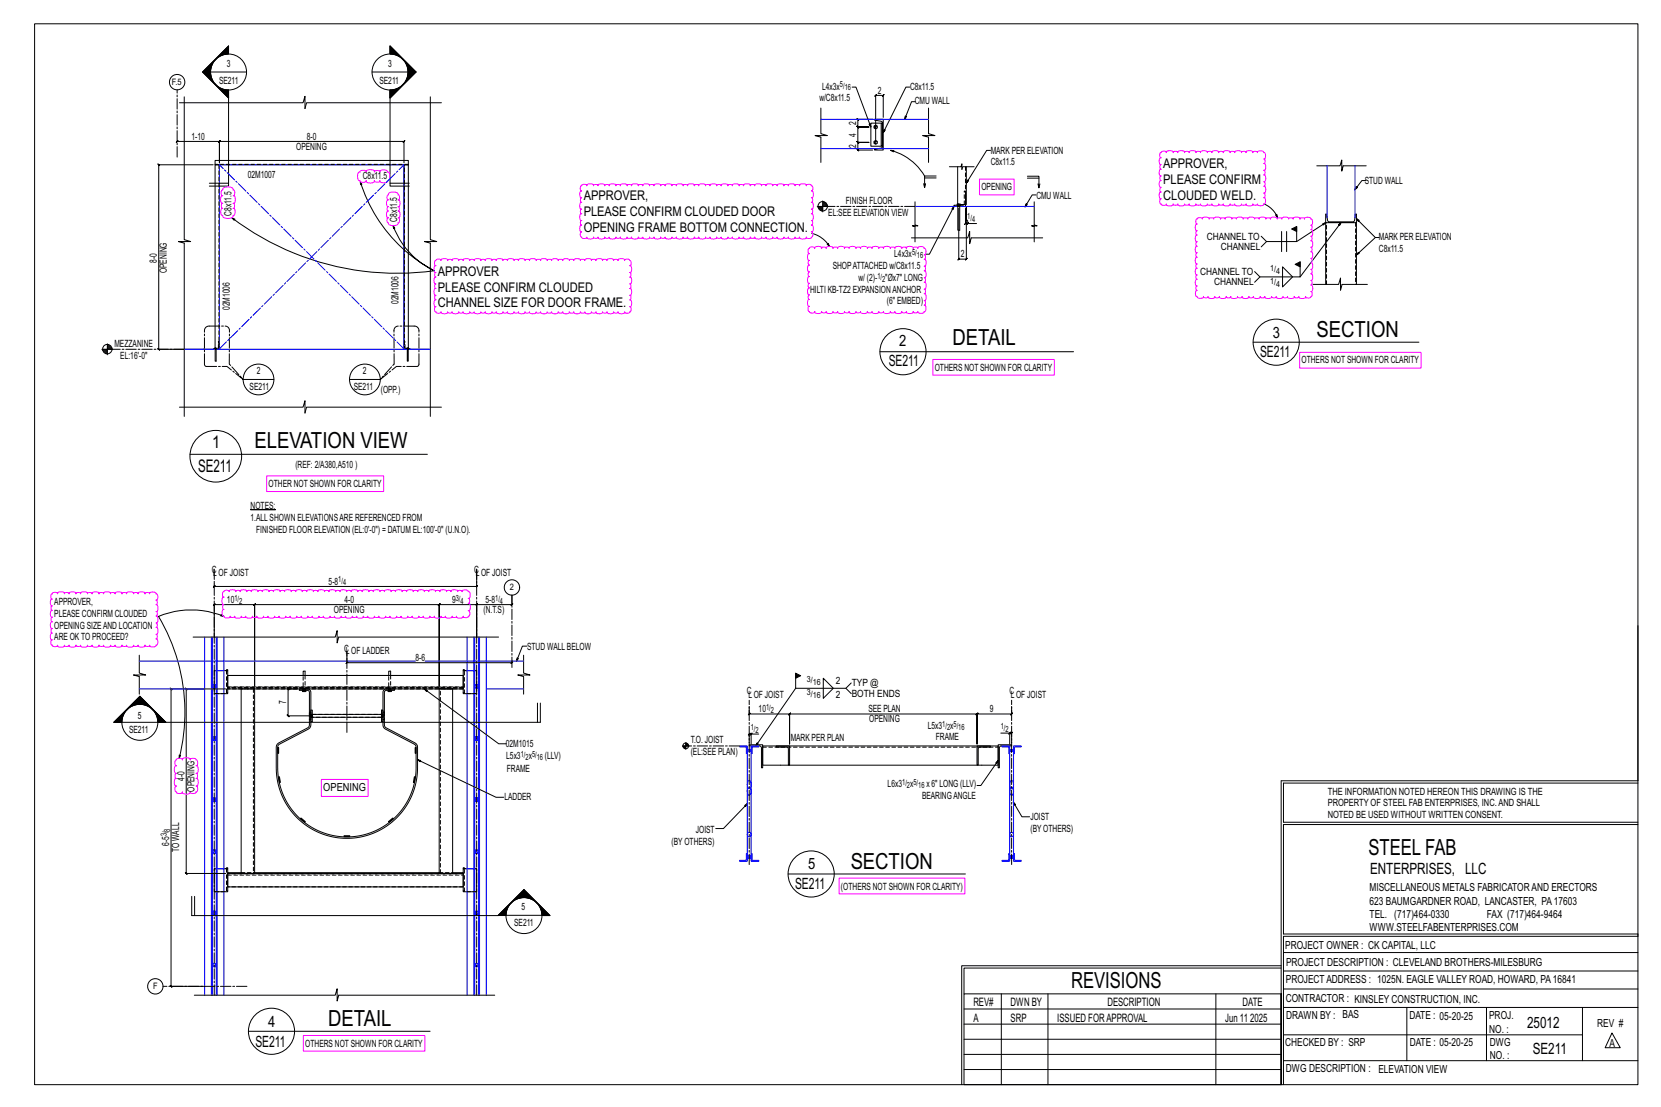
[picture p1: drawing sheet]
<svg xmlns="http://www.w3.org/2000/svg" width="914mm" height="610mm" viewBox="0 0 914 610" stroke-linecap="round" stroke-linejoin="round" font-family="sans-serif">
<g fill="none" stroke="#000" stroke-width=".55">
<path d="M19 13h883v584h-883zM113 40l4 4M113 40l4 3M115 40l1 1M116 39v1M116 39l-1 1h1M116 39l-1 1 1 1M116 38l-1 2 1 1M116 38l-2 2 2 1M116 38l-2 2 2 2M116 37l-2 3 2 2M116 37l-2 3"/>
<path d="M116 37l-3 3 3 3M116 36l-3 4M117 36l-4 4 4 3M117 36l-4 4M117 35l-4 5 4 4M117 34l-5 6 5 5M123 30l3-3-4 3M125 30l1-5-15 15 15 14v-4v52h-11M126 25l-14 15 14 14-14-14zM126 26l-14 14 14 14M126 28l-2 2M126 26l-5 5"/>
<path d="M126 27l-4 4M126 28l-3 2M126 29l-1 1M126 30h.1M126 26l-6 6M126 27l-3 3M136 40h-20M205 40h20M215 25l14 15-14 14 14-14zM215 26l14 14-14 14M215 28l1 2M215 26l5 5"/>
<path d="M215 27l4 4M215 28l2 2M215 27l3 3M215 29v1M215 30h.1M215 29l1 1M215 26l6 6M215 27l2 3M215 30v-5l14 15M223 34l5 6-5 5M223 35l5 5-5 4M224 35l4 5-4 4"/>
<path d="M224 36l4 4-4 4M224 36l4 4-4 3M224 36l3 4-3 3M224 37l3 3-3 3M224 37l3 3-3 2M224 38l2 2-2 2M224 38l2 2-2 1M225 38l1 2-1 1M225 39l1 1-1 1M225 39v1M229 40l-14 14v-4M99 57h68l1-4v7l1-3h74"/>
<path d="M101 53v79l4 1h-7l3 1v95M120 48l6 5-5-5M121 49l5 4M122 49l4 4M122 49l4 3M123 49l3 3M124 49l2 3M124 49l2 2M125 50l1 1M125 50h1M126 53v1M215 50v52h10"/>
<path d="M215 50h.1M216 50l-1 1M216 49l-1 2M217 49l-2 3 2-3M218 49l-3 3M218 49l-3 4M219 49l-4 4M220 48l-5 5M221 48l-6 5M237 53v79l3 1h-6l3 1v95M452 60v14l3 1h-6l3 1v13M469 48h2l8 22"/>
<path d="M501 48h-2l-13 25M504 56h-2l-4 10M511 60v14l4 1h-7l3 1v13M97 78l1-1zM98 78h23h-1l1-1v1v12v-12h-1l1-1v1h101l1-1-1 1v12M480 66h-8v-1l1 1h-1v4v-1l1 1h-1h6h-6v-1l1 1h-1v8l1 1-1-1h6h-6l1 1-1-1v5v-1l1 1h-1h8M481 69h1h1v1l-1 1-1-1zM481 78l1-1 1 1v1h-1h-1zM481 66h5v17h-5v-1l4-1h1v-14l-5-1zM485 68h1v13h-1zM485 68h-6v13h6M486 65v-12l1-1-1 1h-4l1-1-1 1v25"/>
<path d="M117 91h-30v-1l1 1h-1v101l1 1-1-1h29M118 91h3v101h-3zM118 88h107v3h-107zM198 100l1 1v1zM198 100a83 83 0 0 0 41 49M222 91h3v101h-3zM490 83h2v1zM490 83a31 31 0 0 1 19 14M509 98h6M515 97h-6v6l1-2M523 92h6l1-2v3v-1h6M527 92v21h5v-21"/>
<path d="M545 83h-2l-11 18M566 97h6v6l-1-2M566 98h6M725 91h13l1-3v6v-3h13M752 99h-2l-4 5M115 101h11M128 120l1 1zM128 120a150 150 0 0 0 111 29M215 101h10M450 114h6M450 114l2 2M450 114l3 2"/>
<path d="M451 114l2 2M452 114l1 1M452 114h1M453 112l2 2M453 112l1 2M453 111l2 3M453 113l1 1M453 111v6M453 111l2 2M504 111v13h1h-3l2 1v8M508 101l1 2M525 114l-13 26h-2"/>
<path d="M527 112v1h1M527 114h1v13h-1v-13h1M528 115v28h-1l1-1v1h4h-1l1-1v1v-29v7l1 1v1h5M529 113h-1M531 113h-6v1h7v-1M532 115v8l-1 1 1-1h1M569 111v13h2h-3l1 1v8M570 107h-2l-4 7M572 101v2M696 112a14 14 0 0 1 7 8M702 118h1v2zM730 118l1 4h1h13l1-4h1v5h-17z"/>
<path d="M216 124l1 2zM216 124a44 44 0 0 0 23 25M447 128a16 16 0 0 1 10 8M455 134h1l1 2zM502 131h31l1-4v7l1-3h39M533 123l-1 1zM697 133l-3 3M706 127v12M708 127v12M714 125v8h-17l-3-3M714 133l16-10-1 1-1-1h2v34M738 123l-22 29"/>
<path d="M747 120l10 11h2M747 123v34M757 131l-10 9M694 152l-3 3M706 147l6 5-6 6zM716 144v8h-22l-3-2M723 157h14l1-4v7l1-3h14M56 192h6M57 193l1 2M57 192l2 3M57 192l2 2M58 192l1 2"/>
<path d="M58 192l1 1M59 191l2 1M59 191l1 1M59 190l3 2M59 192h1M59 189v6M60 190l2 2M118 192h1M118 192h1v7h-1v-7h1M119 192h.1M120 192h-3h4M223 192h3h-3"/>
<path d="M224 192h.1M224 192h1v7h-1zM224 192h1M225 192h-1M484 194h107M690 188h91M134 209h17M192 209h17M99 224h68l1-3v6l1-3h74M105 250h130M262 313v10l1-1-1 1h-144v-1l-1 1 1-2M122 338l1 1h-2z"/>
<path d="M123 339a47 47 0 0 0-36 0 103 103 0 0 1 12 79M282 328v5v-1l-1 1h1h-20l1-1-1 1v18v-18l1-1-1 1h-20v-1l-1 1h1v45v-45v-1l-1 1h1h-102l1-1-1 1v45v-45l1-1-1 1h-22v-1l-1 1h1v18M106 351h79l1-4v7v-3h88M191 359v6h-1l1-1v1h91h-1l1-1v1v-1M290 356h-2l-4 8M902 345v85h-197M77 361v10l3 1h-7l4 1v9M113 379h-19l1 1-1-1v164l1 1-1-1h19M118 369h7v13h-7zM118 369h6h1M124 379h-21h-1l1 1v-1v102l-1-1 1 1h21M125 372h130v7h-130z"/>
<path d="M125 372h130M133 379v102h7v-102M164 379h-5h-1l1 1v-1v15h-1l1 1v-1h11M167 372v-2h1v2M214 372v-2h1v2M234 379l41 31h4M242 379v102h7v-102M255 369h7v13h-7zM255 369h1h6M288 361v10l4 1h-7l3 1v9M438 371v8h28l3-3M438 379l-22 32"/>
<path d="M453 373l6 6-6 6zM466 379l3 3M63 398l14-14 14 14-14-14zM63 398l14-14 14 14M67 398h.1M67 397l-4 1 14-15 14 15M67 397v1h24M67 397l-1 1M67 396l-1 2M67 396l-2 2 2-2M67 395l-2 3M68 395l-4 3"/>
<path d="M68 394l-4 4M68 393l-4 5M69 393l-6 5M69 392l-6 6M72 389l5-5 5 5M73 389l4-5 4 5M73 389l4-4 4 4M74 388l3-3 3 3M74 388l3-2 3 2M75 388l2-2 2 2M76 388l1-1 1 1M77 388h.1"/>
<path d="M77 386l-2 2M77 385l3 3M77 386l2 2M85 392l6 6M86 393l4 5M86 394l4 4M86 395l4 3M86 395l3 3M87 395l2 3M87 396l2 2M87 396l1 2M87 397l1 1"/>
<path d="M87 397v1M87 398h.1M166 380h1v1h-1zM167 380h1v1h-1M170 392v-11l-1-1h-4v-1h5l1 1v12M171 393h1v2h-1zM171 395v2h1v-2h38v2h1v-2M171 393v-2h1v2h38v-2h1v2M210 393h1v2h-1zM211 392v-12l1-1h5v1h-4l-1 1v11M214 380h1v1h-1zM215 380v1"/>
<path d="M296 387v11M297 387v11h-206M412 389v4v1l1-1h-1h23l-1 1 1-1v17v-17l-1 1 1-1h103l-1 1 1-1v17v-17l-1 1 1-1h19l-1 1 1-1v-4M99 416v2zM153 410l17-10v-8h1v7l-1 2-16 9-1 1v12a38 38 0 0 0 38 38 38 38 0 0 0 38-38v-12l-1-1-17-9v-2v-7h1v8l17 10 1 1v12a39 39 0 0 1-39 39 39 39 0 0 1-39-39v-12zM153 412v3zM229 412v3zM230 418l43 21h4M376 411h3M376 411l1 1M376 411l2 1M377 411l1 1"/>
<path d="M377 411h1M378 409l1 2M378 410v1M378 410l1 1M378 409v4M378 409l1 1M412 410h8v13h-1v-12h-1h-6zM414 404l-1 1zM414 404h-2h1l-1 1v-1v5M418 404h-4v6M420 411h130v10h-130zM427 411h8v10h-1v-9l-7-1z"/>
<path d="M538 411h7h-6v1v9h-1zM550 410h7v1h-6h-1v12zM550 419l-10 14h-2M551 404h5v6M556 404h-1l1-1zM556 404h1h-1l1-1v1v5M153 428h1v3zM228 428h1l-1 3zM705 430v167v-50M902 431h-195v22h195M166 450l2 2v1l-3-2zM214 452l2-2 1 1-3 2z"/>
<path d="M411 443l-13 13h-4M558 442l5 8h4M902 454h-195v60h195v2h-195v81M118 478h7v13h-7zM118 478h6h1M189 460h4v1h-4zM255 478h7v13h-7zM255 478h1h6M106 494v10h168l14-14 15 14h-4M107 494v10M125 481h130v7h-130zM133 481h-8"/>
<path d="M140 481h102M249 481h6M280 499l-5 5M280 498l-5 6M283 496l5-5 6 5M284 496l4-5 5 5M285 495l3-4 4 4M285 495l3-3 4 3M286 495l2-3 3 3M286 494l2-1 2 1M287 494l1-1 2 1M288 491l5 4"/>
<path d="M288 493l2 1M288 494h.1M288 493l-1 1M288 491l-4 4M288 493l1 1M288 494h1M288 492l-2 3M296 498l6 6M297 499l5 5M297 500l5 4M434 481h97M274 504l14-14 15 14-15-14z"/>
<path d="M274 504l14-14 14 14M278 504h21M279 504h-1M279 503l-1 1M279 503l-2 1 2-1M279 502l-2 2M279 502l-3 2M279 501l-3 3M279 500l-3 4M279 500l-4 4M298 500l3 4M298 501l3 3"/>
<path d="M298 502l3 2M298 502l2 2M298 503l2 1M298 503l1 1M298 504h1M705 533h-174v14M705 532h-176v65M707 535h195M707 525h195M107 548h78l1-4v7v-3h86M531 547h174v50h-174zM531 556h174"/>
<path d="M551 547v50M577 547v50M669 547v50M707 555h195M707 545h195M774 555v29M818 555v29M871 555v29M137 568h100M531 572h174M531 564h174M707 570h164"/>
<path d="M887 569l5 8h-8zM531 589h174M531 581h174M707 584h195"/>
<circle cx="126" cy="40" r="10"/>
<circle cx="215" cy="40" r="10"/>
<circle cx="98" cy="45" r="4"/>
<circle cx="453" cy="114" r="2.6"/>
<circle cx="59" cy="192" r="2.6"/>
<circle cx="497" cy="194" r="13"/>
<circle cx="703" cy="188" r="13"/>
<circle cx="142" cy="209" r="8"/>
<circle cx="201" cy="209" r="8"/>
<circle cx="119" cy="251" r="14"/>
<circle cx="282" cy="324" r="4"/>
<circle cx="77" cy="398" r="10"/>
<circle cx="378" cy="411" r="1.6"/>
<circle cx="447" cy="481" r="13"/>
<circle cx="288" cy="504" r="10"/>
<circle cx="86" cy="543" r="4"/>
<circle cx="149" cy="568" r="13"/>
</g>
<g fill="none" stroke="#00f" stroke-width=".55">
<path d="M452 66h59M121 91h101v101h15h-136h20zM452 82h59M731 91v29M746 91v29M504 114h65M113 351v197M116 351v197M117 351v197M119 351v18h4v109M120 351v197M123 351v18"/>
<path d="M257 351v18h4M261 351v197M261 351v18M263 351v197M264 351v197M268 351v197M77 364h152M77 379h36M117 378l1 1M117 378h.1M118 378h-1M118 377l1 1"/>
<path d="M118 377l-1 1M119 379h-1M119 379h.1M119 378v1M119 378l-1 1M119 378h.1M119 369v109h4M234 364h54M257 369v179M261 369v109h-4M261 378l1 1M262 377l-1 1"/>
<path d="M262 377l1 1M262 378h1M263 378l-1 1M263 378h.1M268 379h20M117 407h2M117 406h1h1M117 407l1 1 1-1M119 407h.1M119 407a1 1 0 0 0-1-1 1 1 0 0 0-1 1 1 1 0 0 0 2 0M261 407h2M261 406h1h1"/>
<path d="M261 407l1 1 1-1M407 411h4v4v-4h-4zM411 415v55M411 413h2M411 413h.1M413 413h1M413 413h-2M413 413h.1M414 411h4h-4v4zM414 415v55M552 411h4v4h-1v-4h-3zM556 415v55"/>
<path d="M556 413h2M556 413h.1M558 413h.1M558 411h4h-3l-1 4zM558 415v55M117 440h2h-2zM262 440h1h-2zM412 430a2.2 2.2 0 0 1 2 2 2.2 2.2 0 0 1-2 2l-1-2zM412 434a2.1 2.1 0 0 1 2 2 2.1 2.1 0 0 1-2 2l-1-2zM557 430a2.2 2.2 0 0 1 1 2 2.2 2.2 0 0 1-1 2l-1-2zM557 434a2.1 2.1 0 0 1 1 2 2.1 2.1 0 0 1-1 2l-1-2zM117 440a1.1 1.1 0 0 1 1-1 1.1 1.1 0 0 1 1 1"/>
<path d="M117 440h.1M117 440l1 1 1-1M117 440l1 1h1M119 441h.1M119 440v1M261 440a1.1 1.1 0 0 1 1-1 1.1 1.1 0 0 1 1 1M261 440h.1M261 440l1 1 1-1M117 469h2M119 478v70M123 478v70M261 469h2"/>
<path d="M261 478v70M262 470a1 1 0 0 1 0-2 1.1 1.1 0 0 1 1 2M262 470h.1M262 470h1M263 470h.1M407 474h4v-4v4h-4zM411 472a1.1 1.1 0 0 0 1 1 1.1 1.1 0 0 0 2-1M411 472l1-1 2 1M411 472h.1M411 472h2M413 472h.1M413 472l-1-1-1 1"/>
<path d="M413 472h1M414 470v4h4h-4zM552 474h3v-4h1v4h-4zM556 472a1.1 1.1 0 0 0 1 1 1.1 1.1 0 0 0 1-1M556 472l1-1 1 1M556 472h.1M556 472h2M558 472h.1M558 470l1 4h3h-4zM117 503h.1M117 503h2M117 503l1 1 1-1"/>
<path d="M119 502v1zM119 502h-1l-1 1M119 503h.1M261 503h2M261 503h.1M261 503l1 1 1-1M262 502l-1 1M262 502h1v1M263 503h.1M117 531h2M117 531l1-1 1 1M117 532h1h1"/>
<path d="M261 531h2M261 532h1h1M262 531h-1M262 532h.1M262 531h1M262 532h1M262 531h.1M263 531h.1M263 532h.1M263 532a1 1 0 0 0-1-1 1 1 0 0 0 0 1"/>
<circle cx="262" cy="407" r="1"/>
<circle cx="412" cy="460" r="1.2"/>
<circle cx="557" cy="460" r="1.2"/>
<circle cx="118" cy="469" r="1"/>
<circle cx="262" cy="469" r="1"/>
<circle cx="118" cy="531" r="1"/>
</g>
<g fill="none" stroke="#000" stroke-width=".55" stroke-dasharray="2 1.4">
<path d="M121 91v101M225 91h-107M532 92v21M527 112h2v1h-2zM527 113h.1M527 113h1M527 114v-1M527 114l1-1M528 113h.1M528 114h.1M528 114h-1v-1M528 113v1"/>
<path d="M528 113v1v-1M528 114h-1l1-1M531 113v-8h1v8M746 123v34M730 157v-34M118 192h1zM118 192h.1M118 192h1M119 192h.1M119 192h-1M119 192h-1h1M120 192v-4l1 4"/>
<path d="M223 192v-101M224 192h1M224 192h.1M225 192h.1M225 192h-1M125 369v13h-7M125 378h130M133 379h.1M133 379h7M140 379v102h-7M140 379h-15M140 379h.1"/>
<path d="M167 379h.1M167 379l1 1zM168 379v1M168 379h.1M214 379h.1M215 379v1zM215 379h.1M215 379v1M242 379h-117M242 379h.1M242 379h7M249 379h.1"/>
<path d="M249 379h-7M255 379h-130M255 379h-115M255 378h-130M255 379h-13M125 381h.1M167 380v-1M167 381v-1v-8M167 380h1v-8M171 394l1 1zM171 394v-1M171 393l1 1"/>
<path d="M171 394h1M171 392v4h-1v-4M171 393h1M171 395v-2M172 393h38M172 395h-1M210 394h1zM210 394h1M210 393h1M210 395h-38M211 393v2M211 395h-1"/>
<path d="M211 394v1M211 395l-1-1M212 392v4h-1v-4M214 380v-1M214 380l1-1M215 380h-1v-1M215 381v-1h-1v-8M215 380v-8M256 381h-1M262 382h-6v-13M420 411h118M538 411h12"/>
<path d="M125 478v13h-7M125 491h.1M125 482h130M133 481h7M140 481h.1M242 481h7M242 481h.1M249 481h-7v-102M255 488h-130M255 481h-130M256 491h-1M262 491h-6v-13"/>
<circle cx="482" cy="78" r=".6"/>
<circle cx="482" cy="70" r=".6"/>
<circle cx="482" cy="70" r=".5"/>
<circle cx="482" cy="78" r=".5"/>
</g>
<path d="M711 126l3-1v2zM713 146l3-2v3zM138 281h14zM438 371l3 1-3 1z" fill="#000" stroke="#000" stroke-width=".55"/>
<g fill="none" stroke="#f0f" stroke-width=".55">
<path d="M197 95h1a2.4 2.4 0 0 1 4 0 2.5 2.5 0 0 1 4 0 1.7 1.7 0 0 1 3 0 2.3 2.3 0 0 1 4 0 3 3 0 0 1 0 5l-2 1-2-1v-1a1.7 1.7 0 0 1-3 0 2.5 2.5 0 0 1-4 0 2.3 2.3 0 0 1-4 0l-1-2zM539 99h19v8h-19zM639 84l2-1 1 1a2.1 2.1 0 0 1 4 0 1.4 1.4 0 0 1 2 0 2.1 2.1 0 0 1 4 0 1.5 1.5 0 0 1 3 0 2.1 2.1 0 0 1 3 0 1.5 1.5 0 0 1 3 0 2.1 2.1 0 0 1 4 0 1.4 1.4 0 0 1 2 0 2.1 2.1 0 0 1 4 0 1.4 1.4 0 0 1 2 0 2.1 2.1 0 0 1 4 0 1.5 1.5 0 0 1 3 0 2.1 2.1 0 0 1 3 0 1.5 1.5 0 0 1 3 0 2.1 2.1 0 0 1 4 0 1.4 1.4 0 0 1 2 0 2.3 2.3 0 0 1 4 0l1 2-1 1v1v1v1l1 2-1 2v1v1v1l1 1-1 2v1v2l1 1-1 2v1v2a2.5 2.5 0 0 1 0 4h-2h-2v-1l-1 1-1-1v1h-2h-2v-1l-1 1-2-1v1h-1h-2v-1l-2 1-1-1v1h-2h-1l-1-1-1 1-1-1v1h-2h-2v-1l-1 1-1-1-1 1h-1h-2v-1l-1 1-2-1v1h-1h-2v-1l-2 1-1-1v1h-2h-1l-1-1-1 1-1-1v1h-2h-2a2.1 2.1 0 0 1-3-1 2.1 2.1 0 0 1 0-3 2.1 2.1 0 0 1 0-3 1.5 1.5 0 0 1 0-3 2.1 2.1 0 0 1 0-4 1.4 1.4 0 0 1 0-2 2.1 2.1 0 0 1 0-4 1.4 1.4 0 0 1 0-2 2.1 2.1 0 0 1 0-4 2 2 0 0 1 0-3zM123 103h1a3 3 0 0 1 5 2v1v2h-1a2.4 2.4 0 0 1 0 4 1.6 1.6 0 0 1 0 3 2.2 2.2 0 0 1 0 4 4 4 0 0 1-6 0l-1-2 1-2h1a1.6 1.6 0 0 1 0-3 2.4 2.4 0 0 1 0-4 1.8 1.8 0 0 1 0-3zM214 106h1a3 3 0 0 1 5 3l-1 1a2.1 2.1 0 0 1 0 4 1.4 1.4 0 0 1 0 2 2.1 2.1 0 0 1 0 4 1.6 1.6 0 0 1 0 3 3 3 0 0 1-5 0 1.6 1.6 0 0 1 0-3 2.1 2.1 0 0 1 0-4 1.4 1.4 0 0 1 0-2 2.1 2.1 0 0 1 0-4 1.6 1.6 0 0 1 0-3zM320 102a2 2 0 0 1 3 0 2.1 2.1 0 0 1 4 0 1.4 1.4 0 0 1 2 0 2.1 2.1 0 0 1 4 0 1.4 1.4 0 0 1 2 0 2.1 2.1 0 0 1 4 0 1.5 1.5 0 0 1 3 0 2.1 2.1 0 0 1 3 0 1.5 1.5 0 0 1 3 0 2.1 2.1 0 0 1 3 0 1.5 1.5 0 0 1 3 0 2.1 2.1 0 0 1 4 0 1.4 1.4 0 0 1 2 0 2.1 2.1 0 0 1 4 0 1.4 1.4 0 0 1 2 0 2.1 2.1 0 0 1 4 0 1.4 1.4 0 0 1 2 0 2.1 2.1 0 0 1 4 0 1.5 1.5 0 0 1 3 0 2.1 2.1 0 0 1 3 0 1.5 1.5 0 0 1 3 0 2.1 2.1 0 0 1 3 0 1.5 1.5 0 0 1 3 0 2.1 2.1 0 0 1 4 0 1.4 1.4 0 0 1 2 0 2.1 2.1 0 0 1 4 0 1.4 1.4 0 0 1 2 0 2.1 2.1 0 0 1 4 0 1.4 1.4 0 0 1 2 0 2.1 2.1 0 0 1 4 0 1.5 1.5 0 0 1 3 0 2.1 2.1 0 0 1 3 0 1.5 1.5 0 0 1 3 0 2.1 2.1 0 0 1 3 0 1.5 1.5 0 0 1 3 0 2.1 2.1 0 0 1 4 0 1.4 1.4 0 0 1 2 0 2.1 2.1 0 0 1 4 0 1.4 1.4 0 0 1 2 0 2.1 2.1 0 0 1 4 0 2 2 0 0 1 3 0 2 2 0 0 1 0 3 2.1 2.1 0 0 1 0 4 1.4 1.4 0 0 1 0 2 2.1 2.1 0 0 1 0 4 1.5 1.5 0 0 1 0 3 2.1 2.1 0 0 1 0 3 1.5 1.5 0 0 1 0 3 2.1 2.1 0 0 1 0 4 2 2 0 0 1 0 3 2 2 0 0 1-3 0 2.1 2.1 0 0 1-4 0 1.4 1.4 0 0 1-2 0 2.1 2.1 0 0 1-4 0 1.4 1.4 0 0 1-2 0 2.1 2.1 0 0 1-4 0 1.5 1.5 0 0 1-3 0 2.1 2.1 0 0 1-3 0 1.5 1.5 0 0 1-3 0 2.1 2.1 0 0 1-3 0 1.5 1.5 0 0 1-3 0 2.1 2.1 0 0 1-4 0 1.4 1.4 0 0 1-2 0 2.1 2.1 0 0 1-4 0 1.4 1.4 0 0 1-2 0 2.1 2.1 0 0 1-4 0 1.4 1.4 0 0 1-2 0 2.1 2.1 0 0 1-4 0 1.5 1.5 0 0 1-3 0 2.1 2.1 0 0 1-3 0 1.5 1.5 0 0 1-3 0 2.1 2.1 0 0 1-3 0 1.5 1.5 0 0 1-3 0 2.1 2.1 0 0 1-4 0 1.4 1.4 0 0 1-2 0 2.1 2.1 0 0 1-4 0 1.4 1.4 0 0 1-2 0 2.1 2.1 0 0 1-4 0 1.4 1.4 0 0 1-2 0 2.1 2.1 0 0 1-4 0 1.5 1.5 0 0 1-3 0 2.1 2.1 0 0 1-3 0 1.5 1.5 0 0 1-3 0 2.1 2.1 0 0 1-3 0 1.5 1.5 0 0 1-3 0 2.1 2.1 0 0 1-4 0 1.4 1.4 0 0 1-2 0 2.1 2.1 0 0 1-4 0 1.4 1.4 0 0 1-2 0 2.1 2.1 0 0 1-4 0 2 2 0 0 1-3 0 2 2 0 0 1 0-3 2.1 2.1 0 0 1 0-4 1.5 1.5 0 0 1 0-3 2.1 2.1 0 0 1 0-3 1.5 1.5 0 0 1 0-3 2.1 2.1 0 0 1 0-4 1.4 1.4 0 0 1 0-2 2.1 2.1 0 0 1 0-4l-1-1zM445 137a2 2 0 0 1 4 0 2.1 2.1 0 0 1 3 0 1.5 1.5 0 0 1 3 0 2.1 2.1 0 0 1 4 0 1.4 1.4 0 0 1 2 0 2.1 2.1 0 0 1 4 0 1.4 1.4 0 0 1 2 0 2.1 2.1 0 0 1 4 0 1.5 1.5 0 0 1 3 0 2.1 2.1 0 0 1 4 0 1.4 1.4 0 0 1 2 0 2.1 2.1 0 0 1 4 0 1.4 1.4 0 0 1 2 0 2.1 2.1 0 0 1 4 0 1.5 1.5 0 0 1 3 0 2.1 2.1 0 0 1 3 0 1.5 1.5 0 0 1 3 0 2.1 2.1 0 0 1 4 0 1.4 1.4 0 0 1 2 0 2.3 2.3 0 0 1 4 0l1 2-1 1 1 2-1 1 1 2-1 1v1l1 1-1 1 1 2-1 2 1 1-1 1v1l1 1-1 2 1 1-1 2 1 2-1 1v1v2a2.5 2.5 0 0 1 0 4l-2 1-2-1h-1h-1l-2 1-2-1h-1h-2l-1 1-2-1h-2h-1l-2 1-1-1h-1h-1h-1l-2 1-2-1h-1h-1h-1l-1 1-2-1h-2h-1l-2 1-1-1h-1h-1h-1l-2 1-2-1h-1h-1h-1l-1 1-2-1h-1h-2l-2 1-1-1a2.1 2.1 0 0 1-3 0 2.1 2.1 0 0 1 0-3 2.1 2.1 0 0 1 0-4 1.5 1.5 0 0 1 0-3 2.1 2.1 0 0 1 0-3 1.5 1.5 0 0 1 0-3 2.1 2.1 0 0 1 0-4 1.4 1.4 0 0 1 0-2 2.1 2.1 0 0 1 0-4 1.5 1.5 0 0 1 0-3 2.1 2.1 0 0 1 0-3l-1-1zM659 120h2l1 1a2.1 2.1 0 0 1 4 0 1.4 1.4 0 0 1 2 0 2.1 2.1 0 0 1 4 0 1.4 1.4 0 0 1 2 0 2.1 2.1 0 0 1 4 0 1.5 1.5 0 0 1 3 0 2.1 2.1 0 0 1 3 0 1.5 1.5 0 0 1 3 0 2.1 2.1 0 0 1 4 0 1.4 1.4 0 0 1 2 0 2.1 2.1 0 0 1 4 0 1.4 1.4 0 0 1 2 0 2.1 2.1 0 0 1 4 0 1.5 1.5 0 0 1 3 0 2.1 2.1 0 0 1 3 0 1.5 1.5 0 0 1 3 0 2.1 2.1 0 0 1 4 0 1.4 1.4 0 0 1 2 0 2.2 2.2 0 0 1 4 0l1 1-1 2v1v1v1l1 1-1 2v1v2l1 1-1 2v1v2l1 1-1 2v1v2l1 2-1 1v2v1l1 2-1 1v2v1l1 2-1 2a2.1 2.1 0 0 1 0 2 2.1 2.1 0 0 1-3 0 2.1 2.1 0 0 1-4 0 1.4 1.4 0 0 1-2 0 2.1 2.1 0 0 1-4 0 1.5 1.5 0 0 1-3 0 2.1 2.1 0 0 1-3 0 1.5 1.5 0 0 1-3 0 2.1 2.1 0 0 1-4 0 1.4 1.4 0 0 1-2 0 2.1 2.1 0 0 1-4 0 1.4 1.4 0 0 1-2 0 2.1 2.1 0 0 1-4 0 1.5 1.5 0 0 1-3 0 2.1 2.1 0 0 1-3 0 1.5 1.5 0 0 1-3 0 2.1 2.1 0 0 1-4 0 1.4 1.4 0 0 1-2 0 2.1 2.1 0 0 1-4 0 1.4 1.4 0 0 1-2 0 2.2 2.2 0 0 1-4 0l-1-1v-2h1l-1-1 1-2h-1v-1v-2h1l-1-1 1-2h-1v-1v-2h1l-1-1 1-2h-1v-2v-1h1l-1-2 1-1h-1v-2v-1h1l-1-2 1-1h-1v-2v-1l1-1-1-1 1-1h-1v-2l1-2a2.2 2.2 0 0 1 0-3zM239 144a2.1 2.1 0 0 1 4-1 2.1 2.1 0 0 1 3 0 1.5 1.5 0 0 1 3 0 2.1 2.1 0 0 1 4 0 1.4 1.4 0 0 1 2 0 2.1 2.1 0 0 1 4 0 1.4 1.4 0 0 1 2 0 2.1 2.1 0 0 1 4 0 1.4 1.4 0 0 1 2 0 2.1 2.1 0 0 1 4 0 1.4 1.4 0 0 1 2 0 2.1 2.1 0 0 1 4 0 1.4 1.4 0 0 1 2 0 2.1 2.1 0 0 1 4 0 1.4 1.4 0 0 1 2 0 2.1 2.1 0 0 1 4 0 1.5 1.5 0 0 1 3 0 2.1 2.1 0 0 1 3 0 1.5 1.5 0 0 1 3 0 2.1 2.1 0 0 1 3 0 1.5 1.5 0 0 1 3 0 2.1 2.1 0 0 1 3 0 1.5 1.5 0 0 1 3 0 2.1 2.1 0 0 1 3 0 1.5 1.5 0 0 1 3 0 2.1 2.1 0 0 1 4 0 1.4 1.4 0 0 1 2 0 2.1 2.1 0 0 1 4 0 1.4 1.4 0 0 1 2 0 2.1 2.1 0 0 1 4 0 1.4 1.4 0 0 1 2 0 2.1 2.1 0 0 1 4 0 1.4 1.4 0 0 1 2 0 2.1 2.1 0 0 1 4 0 2 2 0 0 1 3 1 2 2 0 0 1 0 2 2.1 2.1 0 0 1 0 4 1.5 1.5 0 0 1 0 3 2.1 2.1 0 0 1 0 3 1.5 1.5 0 0 1 0 3 2.1 2.1 0 0 1 0 4 1.4 1.4 0 0 1 0 2 2.1 2.1 0 0 1 0 4 2 2 0 0 1 0 3 2 2 0 0 1-3 0 2.1 2.1 0 0 1-4 0 1.4 1.4 0 0 1-2 0 2.1 2.1 0 0 1-4 0 1.4 1.4 0 0 1-2 0 2.1 2.1 0 0 1-4 0 1.4 1.4 0 0 1-2 0 2.1 2.1 0 0 1-4 0 1.4 1.4 0 0 1-2 0 2.1 2.1 0 0 1-4 0 1.5 1.5 0 0 1-3 0 2.1 2.1 0 0 1-3 0 1.5 1.5 0 0 1-3 0 2.1 2.1 0 0 1-3 0 1.5 1.5 0 0 1-3 0 2.1 2.1 0 0 1-3 0 1.5 1.5 0 0 1-3 0 2.1 2.1 0 0 1-3 0 1.5 1.5 0 0 1-3 0 2.1 2.1 0 0 1-4 0 1.4 1.4 0 0 1-2 0 2.1 2.1 0 0 1-4 0 1.4 1.4 0 0 1-2 0 2.1 2.1 0 0 1-4 0 1.4 1.4 0 0 1-2 0 2.1 2.1 0 0 1-4 0 1.4 1.4 0 0 1-2 0 2.1 2.1 0 0 1-4 0 1.4 1.4 0 0 1-2 0 2.1 2.1 0 0 1-4 0 1.4 1.4 0 0 1-2 0 2.1 2.1 0 0 1-4 0 1.5 1.5 0 0 1-3 0 2.1 2.1 0 0 1-3 0 2 2 0 0 1-3 0 2 2 0 0 1 0-3 2.1 2.1 0 0 1 0-4 1.4 1.4 0 0 1 0-2 2.1 2.1 0 0 1 0-4 1.5 1.5 0 0 1 0-3 2.1 2.1 0 0 1 0-3 1.5 1.5 0 0 1 0-3 2.1 2.1 0 0 1 0-4h-1zM514 198h66v9h-66zM715 194h67v9h-67zM147 262h64v9h-64z"/>
<path d="M29 326h2l1 1a2.1 2.1 0 0 1 3 0 1.5 1.5 0 0 1 3 0 2.1 2.1 0 0 1 4 0 1.4 1.4 0 0 1 2 0 2.1 2.1 0 0 1 4 0 1.5 1.5 0 0 1 3 0 2.1 2.1 0 0 1 3 0 1.5 1.5 0 0 1 3 0 2.1 2.1 0 0 1 4 0 1.4 1.4 0 0 1 2 0 2.1 2.1 0 0 1 4 0 1.5 1.5 0 0 1 3 0 2.1 2.1 0 0 1 3 0 1.5 1.5 0 0 1 3 0 2.1 2.1 0 0 1 4 0 1.4 1.4 0 0 1 2 0 2.3 2.3 0 0 1 4 0l1 2v1h-1l1 2-1 1h1v2v2h-1l1 1-1 1h1v2v2h-1l1 1-1 2h1v1v2h-1l1 1-1 2a2.5 2.5 0 0 1 0 4h-2h-1l-1-1-1 1-1-1v1h-2h-2v-1l-1 1-2-1v1h-1h-2v-1l-2 1-1-1v1h-2h-1l-1-1-1 1-1-1v1h-2h-2v-1l-1 1-2-1v1h-1h-2v-1l-2 1-1-1v1h-2h-1l-1-1-1 1-1-1v1h-2h-2v-1l-1 1-2-1v1h-1h-2a2.1 2.1 0 0 1-3-1 2.1 2.1 0 0 1 0-3 2.1 2.1 0 0 1 0-3 1.5 1.5 0 0 1 0-3 2.1 2.1 0 0 1 0-4 1.4 1.4 0 0 1 0-2 2.1 2.1 0 0 1 0-4 1.4 1.4 0 0 1 0-2 2.1 2.1 0 0 1 0-4 2 2 0 0 1 0-4zM123 326a2 2 0 0 1 3 0 2.1 2.1 0 0 1 4 0 1.4 1.4 0 0 1 2 0 2.1 2.1 0 0 1 4 0 1.4 1.4 0 0 1 2 0 2.1 2.1 0 0 1 4 0 1.4 1.4 0 0 1 2 0 2.1 2.1 0 0 1 4 0 1.5 1.5 0 0 1 3 0 2.1 2.1 0 0 1 3 0 1.5 1.5 0 0 1 3 0 2.1 2.1 0 0 1 3 0 1.5 1.5 0 0 1 3 0 2.1 2.1 0 0 1 3 0 1.5 1.5 0 0 1 3 0 2.1 2.1 0 0 1 4 0 1.4 1.4 0 0 1 2 0 2.1 2.1 0 0 1 4 0 1.4 1.4 0 0 1 2 0 2.1 2.1 0 0 1 4 0 1.4 1.4 0 0 1 2 0 2.1 2.1 0 0 1 4 0 1.4 1.4 0 0 1 2 0 2.1 2.1 0 0 1 4 0 1.4 1.4 0 0 1 2 0 2.1 2.1 0 0 1 4 0 1.5 1.5 0 0 1 3 0 2.1 2.1 0 0 1 3 0 1.5 1.5 0 0 1 3 0 2.1 2.1 0 0 1 3 0 1.5 1.5 0 0 1 3 0 2.1 2.1 0 0 1 3 0 1.5 1.5 0 0 1 3 0 2.1 2.1 0 0 1 4 0 1.4 1.4 0 0 1 2 0 2.1 2.1 0 0 1 4 0 1.4 1.4 0 0 1 2 0 2.1 2.1 0 0 1 4 0 1.4 1.4 0 0 1 2 0 2.1 2.1 0 0 1 4 0 1.4 1.4 0 0 1 2 0 2.1 2.1 0 0 1 4 0 1.4 1.4 0 0 1 2 0 2.2 2.2 0 0 1 4 0l1 2-1 1v1l1 1-1 1h1v2l-1 2a2.2 2.2 0 0 1 0 3 2.2 2.2 0 0 1-3 0 2.1 2.1 0 0 1-4 0 1.4 1.4 0 0 1-2 0 2.1 2.1 0 0 1-4 0 1.4 1.4 0 0 1-2 0 2.1 2.1 0 0 1-4 0 1.4 1.4 0 0 1-2 0 2.1 2.1 0 0 1-4 0 1.4 1.4 0 0 1-2 0 2.1 2.1 0 0 1-4 0 1.5 1.5 0 0 1-3 0 2.1 2.1 0 0 1-3 0 1.5 1.5 0 0 1-3 0 2.1 2.1 0 0 1-3 0 1.5 1.5 0 0 1-3 0 2.1 2.1 0 0 1-3 0 1.5 1.5 0 0 1-3 0 2.1 2.1 0 0 1-4 0 1.4 1.4 0 0 1-2 0 2.1 2.1 0 0 1-4 0 1.4 1.4 0 0 1-2 0 2.1 2.1 0 0 1-4 0 1.4 1.4 0 0 1-2 0 2.1 2.1 0 0 1-4 0 1.4 1.4 0 0 1-2 0 2.1 2.1 0 0 1-4 0 1.4 1.4 0 0 1-2 0 2.1 2.1 0 0 1-4 0 1.5 1.5 0 0 1-3 0 2.1 2.1 0 0 1-3 0 1.5 1.5 0 0 1-3 0 2.1 2.1 0 0 1-3 0 1.5 1.5 0 0 1-3 0 2.1 2.1 0 0 1-3 0 1.5 1.5 0 0 1-3 0 2.1 2.1 0 0 1-4 0 1.4 1.4 0 0 1-2 0 2.1 2.1 0 0 1-4 0 1.4 1.4 0 0 1-2 0 2.1 2.1 0 0 1-4 0 1.4 1.4 0 0 1-2 0 2.1 2.1 0 0 1-4 0 1.4 1.4 0 0 1-2 0 2.2 2.2 0 0 1-4 0l-1-2 1-1v-2v-1l-1-2 1-2v-1zM97 418h3v1a2.5 2.5 0 0 1 5 0 2.2 2.2 0 0 1 3-1 2.2 2.2 0 0 1 0 4 2.4 2.4 0 0 1 0 4 1.6 1.6 0 0 1 0 3 2.4 2.4 0 0 1 0 4 2.2 2.2 0 0 1 0 3 2.2 2.2 0 0 1-3 0 2.5 2.5 0 0 1-5 0 2.2 2.2 0 0 1-3 0 2.2 2.2 0 0 1 0-3 2.4 2.4 0 0 1 0-4 1.6 1.6 0 0 1 0-3 2.4 2.4 0 0 1 0-4 2.3 2.3 0 0 1 0-4zM177 429h26v10h-26zM462 484h69v8h-69zM167 570h67v9h-67z"/>
</g>
<g fill="none" stroke="#000" stroke-width=".55" stroke-dasharray="5.8 1 1 1">
<path d="M98 87v-38M504 114h-51M115 180h-2v2M115 180h9M219 180h-1l-1 2M228 180h-9M101 192h-42M126 182v-2h-2M231 182l-1-2h-2M113 201v-19M113 201l1 1M114 202h11l9 7-8-8"/>
<path d="M126 201v-19M217 201v-19M230 202h-12l-9 7 8-8M230 202l1-1M231 201v-19M282 368v-40M191 403v-44M407 411h-29M412 476v-90M557 476v-90M118 548v-235M136 543h-46"/>
<path d="M262 548v-235"/>
</g>
<path d="M213 100l9-9M121 192l92-92M223 192l-102-101" fill="none" stroke="#00f" stroke-width=".55" stroke-dasharray="5.8 1 1 1"/>
<g font-size="12.2">
<text x="725" y="186">SECTION</text>
<text x="524" y="190">DETAIL</text>
<text x="140" y="247">ELEVATION VIEW</text>
<text x="753" y="471">STEEL FAB</text>
<text x="468" y="479">SECTION</text>
<text x="590" y="544">REVISIONS</text>
<text x="181" y="565">DETAIL</text>
</g>
<g font-size="9.6">
<text x="117" y="247">1</text>
<text x="109" y="260">SE211</text>
</g>
<g font-size="8.6">
<text x="701" y="186">3</text>
<text x="495" y="191">2</text>
<text x="694" y="197">SE211</text>
<text x="489" y="201">SE211</text>
<text x="445" y="479">5</text>
<text x="754" y="481">ENTERPRISES, LLC</text>
<text x="438" y="490">SE211</text>
<text x="148" y="565">4</text>
<text x="841" y="566">25012</text>
<text x="141" y="576">SE211</text>
<text x="844" y="580">SE211</text>
</g>
<g font-size="7.3">
<text x="640" y="93">APPROVER,</text>
<text x="640" y="101">PLEASE CONFIRM</text>
<text x="321" y="110">APPROVER,</text>
<text x="640" y="110">CLOUDED WELD.</text>
<text x="321" y="119">PLEASE CONFIRM CLOUDED DOOR</text>
<text x="321" y="127">OPENING FRAME BOTTOM CONNECTION.</text>
<text x="241" y="152">APPROVER</text>
<text x="241" y="161">PLEASE CONFIRM CLOUDED</text>
<text x="241" y="169">CHANNEL SIZE FOR DOOR FRAME.</text>
</g>
<g font-size="6.4">
<text x="536" y="554">REV#</text>
<text x="556" y="554">DWN BY</text>
<text x="610" y="554">DESCRIPTION</text>
<text x="684" y="554">DATE</text>
<text x="536" y="563">A</text>
<text x="556" y="563">SRP</text>
<text x="582" y="563">ISSUED FORAPPROVAL</text>
<text x="674" y="563">Jun 11</text>
<text x="688" y="563">2025</text>
</g>
<g font-size="6.1">
<text x="178" y="436">OPENING</text>
<text x="754" y="491">MISCELLANEOUS METALS FABRICATORAND ERECTORS</text>
<text x="754" y="498">623 BAUMGARDNER ROAD, LANCASTER, PA17603</text>
<text x="754" y="505">TEL. (717)464-0330</text>
<text x="819" y="505">FAX (717)464-9464</text>
<text x="754" y="513">WWW.STEELFABENTERPRISES.COM</text>
<text x="708" y="523">PROJECT OWNER : CK CAPITAL, LLC</text>
<text x="708" y="532">PROJECT DESCRIPTION : CLEVELAND BROTHERS-MILESBURG</text>
<text x="708" y="541">PROJECTADDRESS : 1025N. EAGLE VALLEY ROAD, HOWARD, PA16841</text>
<text x="708" y="552">CONTRACTOR : KINSLEY CONSTRUCTION, INC.</text>
<text x="708" y="561">DRAWN BY : BAS</text>
<text x="776" y="561">DATE : 05-20-25</text>
<text x="820" y="561">PROJ.</text>
<text x="820" y="569">NO. :</text>
<text x="879" y="566">REV #</text>
<text x="708" y="576">CHECKED BY : SRP</text>
<text x="776" y="576">DATE : 05-20-25</text>
<text x="820" y="576">DWG</text>
<text x="886" y="577">A</text>
<text x="820" y="583">NO. :</text>
<text x="708" y="590">DWG DESCRIPTION : ELEVATION VIEW</text>
</g>
<g font-size="5.5">
<text x="125" y="37">3</text>
<text x="214" y="37">3</text>
<text x="121" y="46">SE211</text>
<text x="209" y="46">SE211</text>
<text x="453" y="49">L4x3x</text>
<text x="483" y="52">2</text>
<text x="501" y="50">C8x11.5</text>
<text x="451" y="56">w/C8x11.5</text>
<text x="504" y="57">CMU WALL</text>
<text x="471" y="69" transform="rotate(-90 471 69)">2</text>
<text x="105" y="77">1-10</text>
<text x="169" y="77">8-0</text>
<text x="471" y="75" transform="rotate(-90 471 75)">4</text>
<text x="163" y="82">OPENING</text>
<text x="471" y="82" transform="rotate(-90 471 82)">2</text>
<text x="545" y="85">MARK PER ELEVATION</text>
<text x="545" y="91">C8x11.5</text>
<text x="136" y="98">02M1007</text>
<text x="200" y="99">C8x11.5</text>
<text x="751" y="101">STUD WALL</text>
<text x="540" y="105">OPENING</text>
<text x="466" y="112">FINISH FLOOR</text>
<text x="571" y="110">CMU WALL</text>
<text x="127" y="119" transform="rotate(-90 127 119)">C8x11.5</text>
<text x="456" y="119">EL:SEE ELEVATION VIEW</text>
<text x="219" y="122" transform="rotate(-90 219 122)">C8x11.5</text>
<text x="664" y="132">CHANNEL TO</text>
<text x="672" y="138">CHANNEL</text>
<text x="759" y="132">MARK PER ELEVATION</text>
<text x="492" y="142">L4x3x</text>
<text x="529" y="142">2</text>
<text x="759" y="139">C8x11.5</text>
<text x="86" y="145" transform="rotate(-90 86 145)">8-0</text>
<text x="458" y="148">SHOPATTACHED w/C8x11.5</text>
<text x="92" y="150" transform="rotate(-90 92 150)">OPENING</text>
<text x="473" y="155">w/ (2)-</text>
<text x="487" y="155">&quot;Øx7&quot; LONG</text>
<text x="661" y="151">CHANNEL TO</text>
<text x="446" y="161">HILTI KB-TZ2 EXPANSIONANCHOR</text>
<text x="668" y="157">CHANNEL</text>
<text x="219" y="167" transform="rotate(-90 219 167)">02M1006</text>
<text x="488" y="168">(6&quot; EMBED)</text>
<text x="127" y="171" transform="rotate(-90 127 171)">02M1006</text>
<text x="63" y="191">MEZZANINE</text>
<text x="66" y="197">EL:16'-0&quot;</text>
<text x="717" y="200">OTHERS NOT SHOWN FOR CLARITY</text>
<text x="141" y="206">2</text>
<text x="200" y="206">2</text>
<text x="515" y="204">OTHERS NOT SHOWN FOR CLARITY</text>
<text x="137" y="215">SE211</text>
<text x="195" y="215">SE211</text>
<text x="210" y="216">(OPP.)</text>
<text x="163" y="257">(REF: 2/A380,A510 )</text>
<text x="148" y="268">OTHER NOT SHOWN FOR CLARITY</text>
<text x="138" y="280">NOTES:</text>
<text x="138" y="287">1.ALLSHOWN ELEVATIONSARE REFERENCED FROM</text>
<text x="141" y="293">FINISHED FLOOR ELEVATION (EL:0'-0&quot;) = DATUM EL:100'-0&quot; (U.N.O).</text>
<text x="117" y="316">C</text>
<text x="117" y="317">L</text>
<text x="120" y="317">OF JOIST</text>
<text x="261" y="316">C</text>
<text x="262" y="317">L</text>
<text x="265" y="317">OF JOIST</text>
<text x="181" y="322">5-8</text>
<text x="30" y="333">APPROVER,</text>
<text x="125" y="332">10</text>
<text x="190" y="332">4-0</text>
<text x="249" y="332">9</text>
<text x="267" y="332">5-8</text>
<text x="30" y="340">PLEASE CONFIRM CLOUDED</text>
<text x="184" y="337">OPENING</text>
<text x="266" y="337">(N.T.S)</text>
<text x="30" y="346">OPENING SIZEAND LOCATION</text>
<text x="30" y="353">ARE OKTO PROCEED?</text>
<text x="190" y="359">CL</text>
<text x="290" y="358">STUD WALLBELOW</text>
<text x="193" y="360">OF LADDER</text>
<text x="229" y="364">8-6</text>
<text x="460" y="377">2</text>
<text x="411" y="382">C</text>
<text x="469" y="378">TYP @</text>
<text x="469" y="384">BOTH ENDS</text>
<text x="556" y="382">C</text>
<text x="158" y="388" transform="rotate(-90 158 388)">7</text>
<text x="412" y="385">LOF JOIST</text>
<text x="460" y="384">2</text>
<text x="556" y="385">LOF JOIST</text>
<text x="76" y="396">5</text>
<text x="418" y="392">10</text>
<text x="478" y="392">SEE PLAN</text>
<text x="545" y="392">9</text>
<text x="479" y="398">OPENING</text>
<text x="511" y="402">L5x3</text>
<text x="523" y="402">x</text>
<text x="71" y="404">SE211</text>
<text x="435" y="408">MARK PER PLAN</text>
<text x="515" y="408">FRAME</text>
<text x="278" y="411">02M1015</text>
<text x="380" y="409">T.O. JOIST</text>
<text x="279" y="418">L5x3</text>
<text x="291" y="418">x</text>
<text x="300" y="418">(LLV)</text>
<text x="380" y="416">(EL:SEE PLAN)</text>
<text x="279" y="425">FRAME</text>
<text x="102" y="430" transform="rotate(-90 102 430)">4-0</text>
<text x="107" y="436" transform="rotate(-90 107 436)">OPENING</text>
<text x="489" y="433">L6x3</text>
<text x="501" y="433">x</text>
<text x="510" y="433">x 6&quot; LONG (LLV)</text>
<text x="731" y="438">THE INFORMATION NOTED HEREON THIS DRAWING IS THE</text>
<text x="278" y="441">LADDER</text>
<text x="508" y="440">BEARINGANGLE</text>
<text x="731" y="444">PROPERTY OF STEEL FAB ENTERPRISES, INC.AND SHALL</text>
<text x="567" y="452">JOIST</text>
<text x="731" y="451">NOTED BE USED WITHOUT WRITTEN CONSENT.</text>
<text x="383" y="459">JOIST</text>
<text x="567" y="458">(BYOTHERS)</text>
<text x="93" y="466" transform="rotate(-90 93 466)">6-5</text>
<text x="370" y="465">(BYOTHERS)</text>
<text x="99" y="469" transform="rotate(-90 99 469)">TO WALL</text>
<text x="463" y="490">(OTHERS NOT SHOWN FOR CLARITY)</text>
<text x="287" y="501">5</text>
<text x="283" y="510">SE211</text>
<text x="168" y="576">OTHERS NOT SHOWN FOR CLARITY</text>
</g>
<g font-size="4.9">
<text x="95" y="47">F.5</text>
<text x="281" y="325">2</text>
<text x="84" y="545">F</text>
</g>
<g font-size="4.7">
<text x="462" y="48">5/</text>
<text x="465" y="50">16</text>
<text x="533" y="121">1/</text>
<text x="535" y="123">4</text>
<text x="502" y="140">5/</text>
<text x="505" y="142">16</text>
<text x="699" y="149">1/</text>
<text x="483" y="153">1/</text>
<text x="486" y="155">2</text>
<text x="702" y="151">4</text>
<text x="699" y="156">1/</text>
<text x="702" y="158">4</text>
<text x="186" y="321">1/</text>
<text x="189" y="322">4</text>
<text x="129" y="331">1/</text>
<text x="132" y="332">2</text>
<text x="251" y="331">3/</text>
<text x="254" y="332">4</text>
<text x="273" y="331">1/</text>
<text x="275" y="332">4</text>
<text x="444" y="376">3/</text>
<text x="447" y="377">16</text>
<text x="444" y="383">3/</text>
<text x="447" y="385">16</text>
<text x="422" y="391">1/</text>
<text x="424" y="393">2</text>
<text x="413" y="402">1/</text>
<text x="519" y="400">1/</text>
<text x="525" y="400">5/</text>
<text x="551" y="401">1/</text>
<text x="416" y="404">2</text>
<text x="521" y="402">2</text>
<text x="528" y="402">16</text>
<text x="554" y="403">2</text>
<text x="287" y="417">1/</text>
<text x="289" y="418">2</text>
<text x="293" y="417">5/</text>
<text x="296" y="418">16</text>
<text x="497" y="432">1/</text>
<text x="499" y="434">2</text>
<text x="503" y="432">5/</text>
<text x="505" y="434">16</text>
<text x="92" y="461" transform="rotate(-90 92 461)">3/</text>
<text x="94" y="458" transform="rotate(-90 94 458)">8</text>
</g>
</svg>
